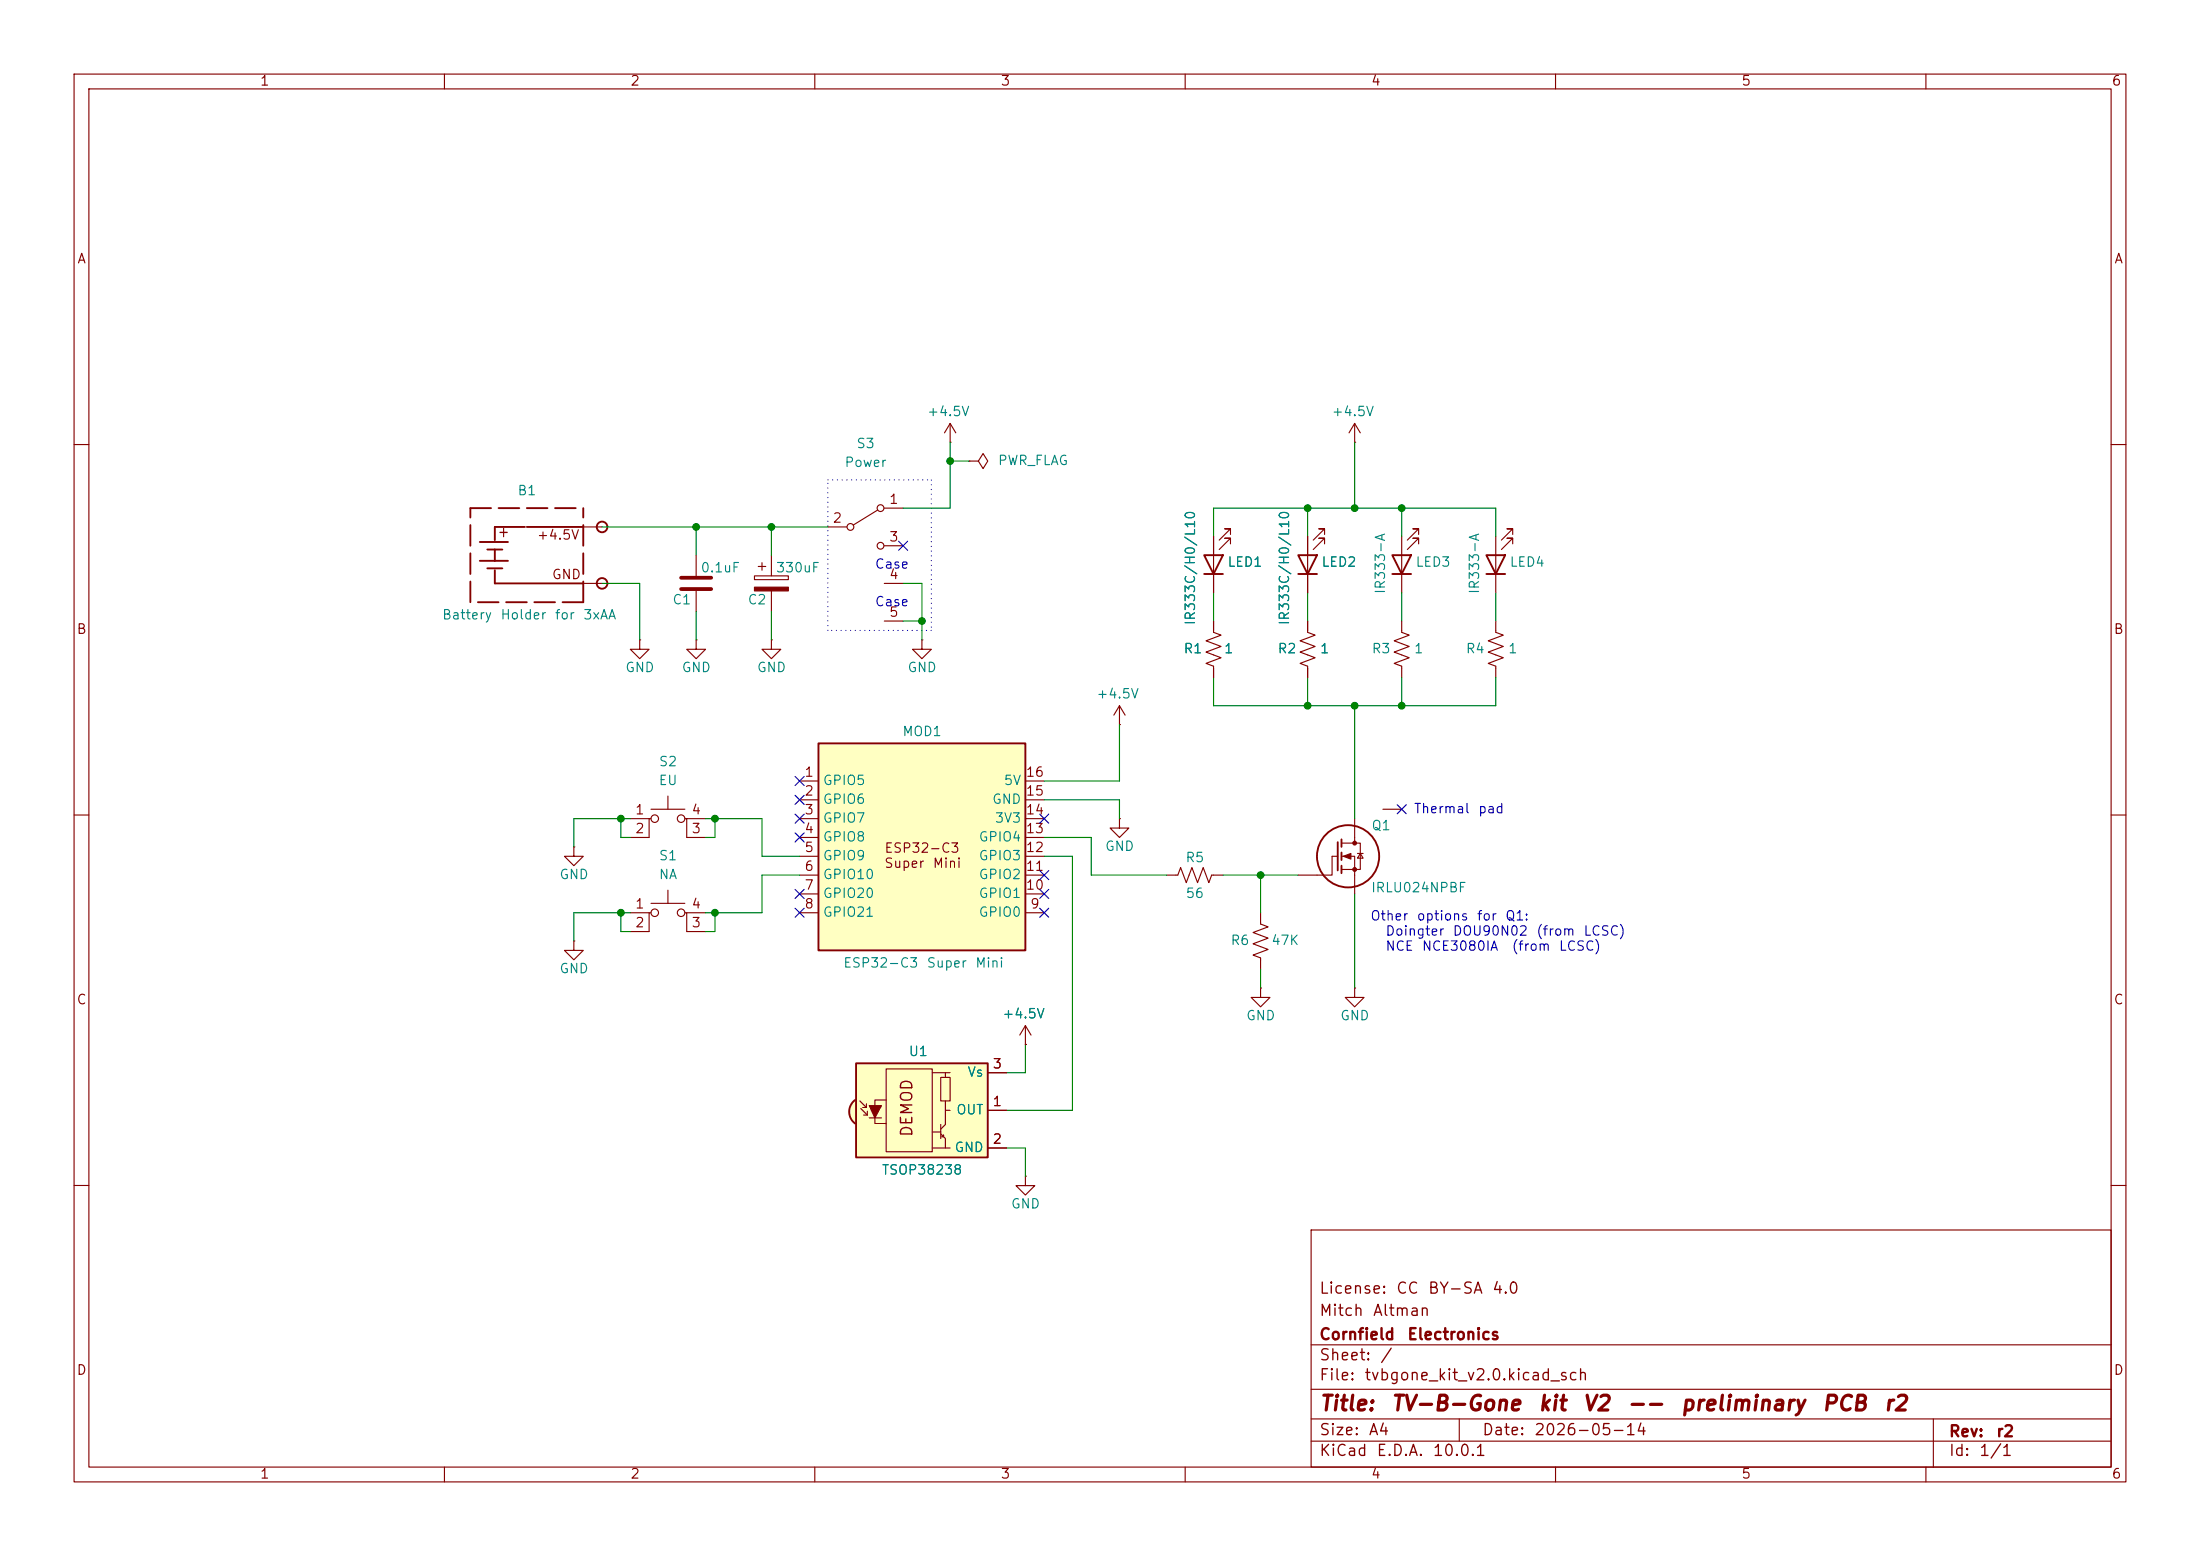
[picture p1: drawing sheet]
<svg xmlns="http://www.w3.org/2000/svg" width="297mm" height="210mm" viewBox="0 0 297 210" stroke-linecap="round" stroke-linejoin="round" font-family="sans-serif">
<g fill="none" stroke="#840000" stroke-width=".15">
<path d="M10 10h277v190h-277zM12 12h273v186h-273zM60 10v2M110 10v2M160 10v2M210 10v2M260 10v2M128.3 59.7h.1M128.3 57.2l-.8 1.2M128.3 57.2l.7 1.2M128.3 57.2v2.5M182.9 59.7h.1"/>
<path d="M182.9 57.2l-.8 1.2M182.9 57.2l.7 1.2M182.9 57.2v2.5M10 60h2M78.7 71.1h2.6M78.7 78.7h2.6M94 74.9v2.8M94 79.8v2.8M111.8 71.1h2.5M118.5 68.8l-3.3 2.1M119.4 68.6h2.5M119.4 73.7h2.5"/>
<path d="M119.4 78.7h2.5M130.8 62.2h1.3l.6-1 .6 1-.6 1-.6-1M130.8 62.2h.1M163.8 72.4v7.6M166.1 73.4v-.8h-.7h.7l-1.5 1.6M166.1 72.1v-.7h-.7h.7l-1.5 1.5M176.5 72.4v7.6M178.8 73.4v-.8h-.7h.7l-1.5 1.6M178.8 72.1v-.7h-.7h.7l-1.5 1.5M285 60h2M86.4 86.4v1.2h1.2l-1.2 1.3-1.3-1.3h1.3M86.4 86.4h.1"/>
<path d="M119.4 83.8h2.5M124.5 86.4v1.2h1.2l-1.2 1.3-1.3-1.3h1.3M124.5 86.4h.1M151.1 97.8h.1M151.1 95.3l-.7 1.2M151.1 95.3l.8 1.2M151.1 95.3v2.5M10 110h2M77.5 114.3v1.3h1.2l-1.2 1.2-1.3-1.2h1.3M77.5 114.3h.1M151.1 110.5v1.3h1.3l-1.3 1.2-1.2-1.2h1.2M151.1 110.5h.1"/>
<path d="M180.6 115.6h-.8v2.5h-4.5M181.1 113.8h2.5v3.5h-2.5M181.1 115.6h1.8v5.1M182.9 110.5v3.3M183.3 115.2h.7M183.6 115.2l.4 .6h-.7zM186.7 109.2h2.5M285 110h2M77.5 127v1.3h1.2l-1.2 1.2-1.3-1.2h1.3M77.5 127h.1M85.1 123.2h2.5M87.9 123.2h-.3v2.5h-2.5"/>
<path d="M87.9 121.9h4.6M90.2 120.1v1.8M92.5 123.2h.2v2.5h2.5M92.7 123.2h2.5M170.2 133.4v1.2h1.2l-1.2 1.3-1.3-1.3h1.3M170.2 133.4h.1M170.2 123.2v1.5l1 .4-2 .8 2 .7-2 .8 2 .7-2 .8 1 .4v1.5M10 160h2M177 166h108v32h-108zM285 160h2M60 198v2M110 198v2"/>
<path d="M160 198v2M177 194.5h108M177 191.5h108M177 187.5h108M177 181.5h108M197 191.5v3M210 198v2M260 198v2M261 191.5v6.5"/>
<circle cx="114.8" cy="71.1" r=".46"/>
<circle cx="118.9" cy="68.6" r=".46"/>
<circle cx="118.9" cy="73.7" r=".46"/>
<circle cx="88.4" cy="123.2" r=".51"/>
<circle cx="91.9" cy="123.2" r=".51"/>
</g>
<g fill="none" stroke="#840000" stroke-width=".25">
<path d="M64.8 73.2h3.8M64.8 75.7h3.8M65.8 74.2h2M65.8 76.7h2M66.8 74.2v1.5M66.8 77v1.7h11.9M70.9 71.1h-4.1v1.8M71.1 71.1h7.6M162.6 74.9h2.5l-1.3 2.6zM162.6 77.5h2.5M175.3 74.9h2.5l-1.3 2.6zM175.3 77.5h2.5"/>
<path d="M180.6 113.7v3.8M181.1 113.3v1M181.1 115.1v1M181.1 116.8v1.1"/>
<circle cx="81.3" cy="71.1" r=".72"/>
<circle cx="81.3" cy="78.7" r=".72"/>
<circle cx="182" cy="115.6" r="4.2"/>
</g>
<g fill="#840000" stroke="#840000" stroke-width=".15">
<path d="M181.4 115.6l1-.4v.8z"/>
<circle cx="182.9" cy="113.8" r=".25"/>
<circle cx="182.9" cy="117.3" r=".25"/>
</g>
<path d="M63.5 68.6h15.2M63.5 81.3v-12.7M78.7 81.3h-15.2M78.7 81.3v-12.7" fill="none" stroke="#840000" stroke-width=".25" stroke-dasharray="2.8 1"/>
<path d="M91.9 78h4.1M91.9 79.5h4.1" fill="none" stroke="#840000" stroke-width=".51"/>
<path d="M115.2 148.7l.2-.2 1.2 1.6-1.2 1.5a1.97 1.97 0 0 1-.2-2.9z" fill="#ffffc2" stroke="#ffffc2" stroke-width=".14"/>
<path d="M115.6 143.5h17.7v12.7h-17.7z" fill="#ffffc2"/>
<path d="M115.4 148.5a1.97 1.97 0 0 0 0 3.1M115.6 143.5h17.7v12.7h-17.7z" fill="none" stroke="#840000" stroke-width=".25"/>
<g fill="none" stroke="#840000" stroke-width=".15">
<path d="M101.9 77.7h4.5v.5h-4.5zM102.4 76.5h1M102.9 75.9v1.1M104.1 74.9v2.8M104.1 79.8v2.8M94 86.4v1.2h1.2l-1.2 1.3-1.3-1.3h1.3M94 86.4h.1M104.1 86.4v1.2h1.3l-1.3 1.3-1.2-1.3h1.2M104.1 86.4h.1M189.2 83.8v1.5l1 .4-2 .8 2 .7-2 .8 2 .8-2 .7 1 .4v1.5M201.9 83.8v1.5l1 .4-2 .8 2 .7-2 .8 2 .8-2 .7 1 .4v1.5M116.1 148.6l.9 .9"/>
<path d="M116.2 149.6l.9 .9M116.5 149.5h.5M116.6 150.5h.5M117 149v.5M117.1 150v.5M117.3 150.9h1.7M119.6 144.3h6.3v11.1h-6.3zM119.6 148.5h-1.5v3.1h1.5M125.9 144.8h1.7M125.9 154.9h1.7M125.9 152.8h1.1M127 145.4h1.3v3.2h-1.3z"/>
<path d="M127 153l.6 .7v1.2h.7M127 151.8v1.9M127.4 153.2v.2h-.3M127.6 148.6v1.3M128.3 149.9h-.7v1.9l-.6 .6M128.3 144.8h-.7v.6M133.3 144.8h2.6M133.3 154.9h2.6M133.3 149.9h2.6"/>
</g>
<g fill="#840000" stroke="#840000" stroke-width=".15">
<path d="M117.3 149.2h1.7l-.9 1.7z"/>
<path d="M101.9 79.2h4.5v.6h-4.5z"/>
</g>
<path d="M110.5 100.3h27.9v28h-27.9z" fill="#ffffc2"/>
<path d="M188 74.9h2.5l-1.3 2.6zM188 77.5h2.5M200.7 74.9h2.5l-1.3 2.6zM200.7 77.5h2.5M110.5 100.3h27.9v28h-27.9z" fill="none" stroke="#840000" stroke-width=".25"/>
<g fill="none" stroke="#840000" stroke-width=".15">
<path d="M163.8 72.4v2.5M163.8 77.5v2.5M176.5 72.4v2.5M176.5 77.5v2.5M189.2 72.4v7.6M191.5 73.4v-.8h-.7h.7l-1.5 1.6M191.5 72.1v-.7h-.7h.7l-1.5 1.5M201.9 72.4v7.6M204.2 73.4v-.8h-.7h.7l-1.5 1.6M204.2 72.1v-.7h-.7h.7l-1.5 1.5M163.8 83.8v1.5l1 .4-2 .8 2 .7-2 .8 2 .8-2 .7 1 .4v1.5M176.5 83.8v1.5l1 .4-2 .8 2 .7-2 .8 2 .8-2 .7 1 .4v1.5"/>
<path d="M85.1 110.5h2.5M87.9 110.5h-.3v2.5h-2.5M87.9 109.2h4.6M90.2 107.4v1.8M92.5 110.5h.2v2.5h2.5M92.7 110.5h2.5M107.9 105.4h2.6M107.9 108h2.6M107.9 110.5h2.6M107.9 113h2.6M107.9 115.6h2.6M107.9 118.1h2.6"/>
<path d="M138.4 105.4h2.6M138.4 108h2.6M138.4 110.5h2.6M138.4 113h2.6M138.4 115.6h2.6M138.4 118.1h2.6M157.5 118.1h1.5l.4-1 .7 2 .8-2 .8 2 .7-2 .8 2 .4-1h1.5M107.9 120.7h2.6M107.9 123.2h2.6M138.4 120.7h2.6M138.4 123.2h2.6M138.4 138.4l-.7 1.3"/>
<path d="M138.4 138.4l.8 1.3M138.4 138.4v2.6M182.9 133.4v1.2h1.2l-1.2 1.3-1.3-1.3h1.3M182.9 133.4h.1M133.3 149.9h2.6M133.3 154.9h2.6M133.3 144.8h2.6M138.4 158.8v1.2h1.3l-1.3 1.3-1.2-1.3h1.2M138.4 158.8h.1M138.4 141h.1"/>
<circle cx="88.4" cy="110.5" r=".51"/>
<circle cx="91.9" cy="110.5" r=".51"/>
</g>
<path d="M111.8 64.8h13.9M125.7 64.8v20.3M111.8 85.1v-20.3M125.7 85.1h-13.9" fill="none" stroke="#0000c2" stroke-width=".15" stroke-dasharray="0 .6"/>
<g fill="none" stroke="#008400" stroke-width=".15">
<path d="M128.3 59.7v8.9h-6.4M182.9 59.7v8.9M81.3 71.1h30.5M81.3 78.7h5.1v7.7M94 71.1v3.8M104.1 71.1v3.8M121.9 78.7h2.6v7.7M128.3 62.2h2.5M163.8 72.4v-3.8h38.1v3.8M176.5 68.6v3.8M189.2 68.6v3.8M94 82.6v3.8"/>
<path d="M104.1 82.6v3.8M121.9 83.8h2.6M151.1 97.8v7.6h-10.1M163.8 91.4v3.9h38.1v-3.9M163.8 80v3.8M176.5 80v3.8M176.5 91.4v3.9M182.9 95.3v15.2M189.2 80v3.8M189.2 91.4v3.9M201.9 80v3.8M83.8 110.5v2.5h1.3"/>
<path d="M85.1 110.5h-7.6v3.8M95.2 110.5h7.7v5.1h5M96.5 110.5v2.5h-1.3M107.9 118.1h-5v5.1h-7.7M141 115.6h3.8v34.3h-8.9M141 113h6.3v5.1h10.2M141 108h10.1v2.5M165.1 118.1h10.2M170.2 118.1v5.1M83.8 123.2v2.5h1.3M85.1 123.2h-7.6v3.8M96.5 123.2v2.5h-1.3"/>
<path d="M170.2 130.8v2.6M182.9 120.7v12.7M135.9 154.9h2.5v3.9M138.4 141v3.8h-2.5"/>
</g>
<g fill="none" stroke="#000084" stroke-width=".15">
<path d="M121.3 73.1l1.2 1.2M122.5 73.1l-1.2 1.2M107.3 109.9l1.3 1.2M107.3 104.8l1.3 1.2M107.3 107.3l1.3 1.3M107.3 112.4l1.3 1.2M108.6 109.9l-1.3 1.2M108.6 104.8l-1.3 1.2M108.6 107.3l-1.3 1.3M108.6 112.4l-1.3 1.2M140.4 117.5l1.2 1.2M140.4 109.9l1.2 1.2"/>
<path d="M141.6 117.5l-1.2 1.2M141.6 109.9l-1.2 1.2M188.6 108.6l1.2 1.2M189.8 108.6l-1.2 1.2M107.3 122.6l1.3 1.2M107.3 120l1.3 1.3M108.6 122.6l-1.3 1.2M108.6 120l-1.3 1.3M140.4 120l1.2 1.3M140.4 122.6l1.2 1.2M141.6 120l-1.2 1.3M141.6 122.6l-1.2 1.2"/>
</g>
<g fill="#008400" stroke="#008400" stroke-width=".14">
<circle cx="182.9" cy="95.3" r=".46"/>
<circle cx="189.2" cy="95.3" r=".46"/>
<circle cx="170.2" cy="118.1" r=".46"/>
<circle cx="96.5" cy="123.2" r=".46"/>
<circle cx="96.5" cy="110.5" r=".46"/>
<circle cx="83.8" cy="110.5" r=".46"/>
<circle cx="94" cy="71.1" r=".46"/>
<circle cx="83.8" cy="123.2" r=".46"/>
<circle cx="104.1" cy="71.1" r=".46"/>
<circle cx="124.5" cy="83.8" r=".46"/>
<circle cx="176.5" cy="68.6" r=".46"/>
<circle cx="189.2" cy="68.6" r=".46"/>
<circle cx="182.9" cy="68.6" r=".46"/>
<circle cx="128.3" cy="62.2" r=".46"/>
<circle cx="176.5" cy="95.3" r=".46"/>
</g>
<g font-size="2" fill="#840000">
<text x="178" y="190.9">Title:</text>
<text x="187.7" y="190.9">TV-B-Gone</text>
<text x="207.5" y="190.9">kit</text>
<text x="213.5" y="190.9">V2</text>
<text x="219.5" y="190.9">--</text>
<text x="226.8" y="190.9">preliminary</text>
<text x="245.8" y="190.9">PCB</text>
<text x="254.2" y="190.9">r2</text>
</g>
<g font-size="1.5" fill="#840000">
<text x="67.1" y="72.9">+</text>
<text x="123.5" y="153.6" transform="rotate(-90 123.5 153.6)">DEMOD</text>
<text x="178" y="178">Mitch</text>
<text x="178" y="175">License:</text>
<text x="185.2" y="178">Altman</text>
<text x="188.4" y="175">CC</text>
<text x="192.7" y="175">BY-SA</text>
<text x="201.3" y="175">4.0</text>
<text x="178" y="184">Sheet:</text>
<text x="178" y="181.2">Cornfield</text>
<text x="186.2" y="184">/</text>
<text x="189.9" y="181.2">Electronics</text>
<text x="178" y="186.7">File:</text>
<text x="184.1" y="186.7">tvbgone_kit_v2.0.kicad_sch</text>
<text x="178" y="196.9">KiCad</text>
<text x="178" y="194.1">Size:</text>
<text x="184.7" y="194.1">A4</text>
<text x="185.7" y="196.9">E.D.A.</text>
<text x="193.3" y="196.9">10.0.1</text>
<text x="200" y="194.1">Date:</text>
<text x="207" y="194.1">2026-05-14</text>
<text x="263" y="194.3">Rev:</text>
<text x="263" y="196.9">Id:</text>
<text x="267.1" y="196.9">1/1</text>
<text x="269.4" y="194.3">r2</text>
</g>
<g font-size="1.3" fill="#840000">
<text x="35" y="11.9">1</text>
<text x="85" y="11.9">2</text>
<text x="135" y="11.9">3</text>
<text x="185" y="11.9">4</text>
<text x="235" y="11.9">5</text>
<text x="285" y="11.9">6</text>
<text x="10.3" y="35.9">A</text>
<text x="285.3" y="35.9">A</text>
<text x="112.3" y="70.9">2</text>
<text x="119.9" y="68.3">1</text>
<text x="72.4" y="73.2">+4.5V</text>
<text x="119.9" y="73.4">3</text>
<text x="74.4" y="78.5">GND</text>
<text x="119.9" y="78.5">4</text>
<text x="119.9" y="83.6">5</text>
<text x="10.3" y="85.9">B</text>
<text x="285.3" y="85.9">B</text>
<text x="108.5" y="105.2">1</text>
<text x="108.5" y="107.7">2</text>
<text x="138.4" y="107.7">15</text>
<text x="138.4" y="105.2">16</text>
<text x="85.7" y="110.2">1</text>
<text x="85.7" y="112.8">2</text>
<text x="93.3" y="112.8">3</text>
<text x="93.3" y="110.2">4</text>
<text x="108.5" y="110.2">3</text>
<text x="108.5" y="112.8">4</text>
<text x="138.4" y="112.8">13</text>
<text x="138.4" y="110.2">14</text>
<text x="108.5" y="115.3">5</text>
<text x="108.5" y="117.9">6</text>
<text x="119.3" y="117.5">Super</text>
<text x="119.3" y="115.4">ESP32-C3</text>
<text x="125.8" y="117.5">Mini</text>
<text x="138.4" y="117.9">11</text>
<text x="138.4" y="115.3">12</text>
<text x="85.7" y="122.9">1</text>
<text x="85.7" y="125.5">2</text>
<text x="93.3" y="125.5">3</text>
<text x="93.3" y="122.9">4</text>
<text x="108.5" y="120.4">7</text>
<text x="108.5" y="122.9">8</text>
<text x="138.4" y="120.4">10</text>
<text x="139" y="122.9">9</text>
<text x="10.3" y="135.9">C</text>
<text x="285.3" y="135.9">C</text>
<text x="133.9" y="149.6">1</text>
<text x="133.9" y="144.5">3</text>
<text x="133.9" y="154.7">2</text>
<text x="10.3" y="185.9">D</text>
<text x="285.3" y="185.9">D</text>
<text x="35" y="199.9">1</text>
<text x="85" y="199.9">2</text>
<text x="135" y="199.9">3</text>
<text x="185" y="199.9">4</text>
<text x="235" y="199.9">5</text>
<text x="285" y="199.9">6</text>
</g>
<g font-size="1.3" fill="#008484">
<text x="125.1" y="56.5">+4.5V</text>
<text x="179.7" y="56.5">+4.5V</text>
<text x="113.9" y="63.3">Power</text>
<text x="115.5" y="60.8">S3</text>
<text x="134.6" y="63.1">PWR_FLAG</text>
<text x="69.8" y="67.2">B1</text>
<text x="94.5" y="77.6">0.1uF</text>
<text x="104.7" y="77.6">330uF</text>
<text x="165.6" y="76.8">LED1</text>
<text x="178.3" y="76.8">LED2</text>
<text x="191" y="76.8">LED3</text>
<text x="203.7" y="76.8">LED4</text>
<text x="59.6" y="83.9">Battery</text>
<text x="67.5" y="83.9">Holder</text>
<text x="74.8" y="83.9">for</text>
<text x="78.6" y="83.9">3xAA</text>
<text x="90.7" y="81.9">C1</text>
<text x="100.8" y="81.9">C2</text>
<text x="187.3" y="80.3" transform="rotate(-90 187.3 80.3)">IR333-A</text>
<text x="200" y="80.3" transform="rotate(-90 200 80.3)">IR333-A</text>
<text x="159.7" y="88.5">R1</text>
<text x="161.6" y="84.5" transform="rotate(-90 161.6 84.5)">IR333C/H0/L10</text>
<text x="165.2" y="88.5">1</text>
<text x="172.4" y="88.5">R2</text>
<text x="174.3" y="84.5" transform="rotate(-90 174.3 84.5)">IR333C/H0/L10</text>
<text x="178.1" y="88.5">1</text>
<text x="185.1" y="88.5">R3</text>
<text x="190.8" y="88.5">1</text>
<text x="197.8" y="88.5">R4</text>
<text x="203.5" y="88.5">1</text>
<text x="84.3" y="91">GND</text>
<text x="91.9" y="91">GND</text>
<text x="102.1" y="91">GND</text>
<text x="122.4" y="91">GND</text>
<text x="147.9" y="94.6">+4.5V</text>
<text x="121.7" y="99.7">MOD1</text>
<text x="88.8" y="106.3">EU</text>
<text x="88.9" y="103.7">S2</text>
<text x="111" y="106.3">GPIO5</text>
<text x="135.4" y="106.3">5V</text>
<text x="111" y="108.8">GPIO6</text>
<text x="111" y="111.4">GPIO7</text>
<text x="111" y="113.9">GPIO8</text>
<text x="132" y="113.9">GPIO4</text>
<text x="133.8" y="108.8">GND</text>
<text x="134.2" y="111.4">3V3</text>
<text x="185.1" y="112.4">Q1</text>
<text x="75.4" y="119">GND</text>
<text x="88.9" y="119">NA</text>
<text x="88.9" y="116.4">S1</text>
<text x="111" y="116.4">GPIO9</text>
<text x="111" y="119">GPIO10</text>
<text x="132" y="119">GPIO2</text>
<text x="132" y="116.4">GPIO3</text>
<text x="149.1" y="115.2">GND</text>
<text x="159.9" y="116.7">R5</text>
<text x="111" y="121.5">GPIO20</text>
<text x="111" y="124.1">GPIO21</text>
<text x="132" y="124.1">GPIO0</text>
<text x="132" y="121.5">GPIO1</text>
<text x="160" y="121.5">56</text>
<text x="185" y="120.8">IRLU024NPBF</text>
<text x="75.4" y="131.7">GND</text>
<text x="113.7" y="130.9">ESP32-C3</text>
<text x="125" y="130.9">Super</text>
<text x="131.6" y="130.9">Mini</text>
<text x="166" y="127.9">R6</text>
<text x="171.5" y="127.9">47K</text>
<text x="135.2" y="137.8">+4.5V</text>
<text x="122.6" y="142.8">U1</text>
<text x="168.1" y="138">GND</text>
<text x="180.8" y="138">GND</text>
<text x="130.5" y="145.6">Vs</text>
<text x="128.8" y="155.8">GND</text>
<text x="129" y="150.7">OUT</text>
<text x="118.9" y="158.9">TSOP38238</text>
<text x="136.4" y="163.4">GND</text>
</g>
<g font-size="1.3" fill="#0000c2">
<text x="118" y="77.1">Case</text>
<text x="118" y="82.1">Case</text>
<text x="190.8" y="110.1">Thermal</text>
<text x="199.5" y="110.1">pad</text>
<text x="184.9" y="124.6">Other</text>
<text x="191.2" y="124.6">options</text>
<text x="199.3" y="124.6">for</text>
<text x="203.1" y="124.6">Q1:</text>
<text x="186.9" y="126.6">Doingter</text>
<text x="186.9" y="128.6">NCE</text>
<text x="191.9" y="128.6">NCE3080IA</text>
<text x="196" y="126.6">DOU90N02</text>
<text x="204" y="128.6">(from</text>
<text x="207.3" y="126.6">(from</text>
<text x="210.4" y="128.6">LCSC)</text>
<text x="213.7" y="126.6">LCSC)</text>
</g>
</svg>
